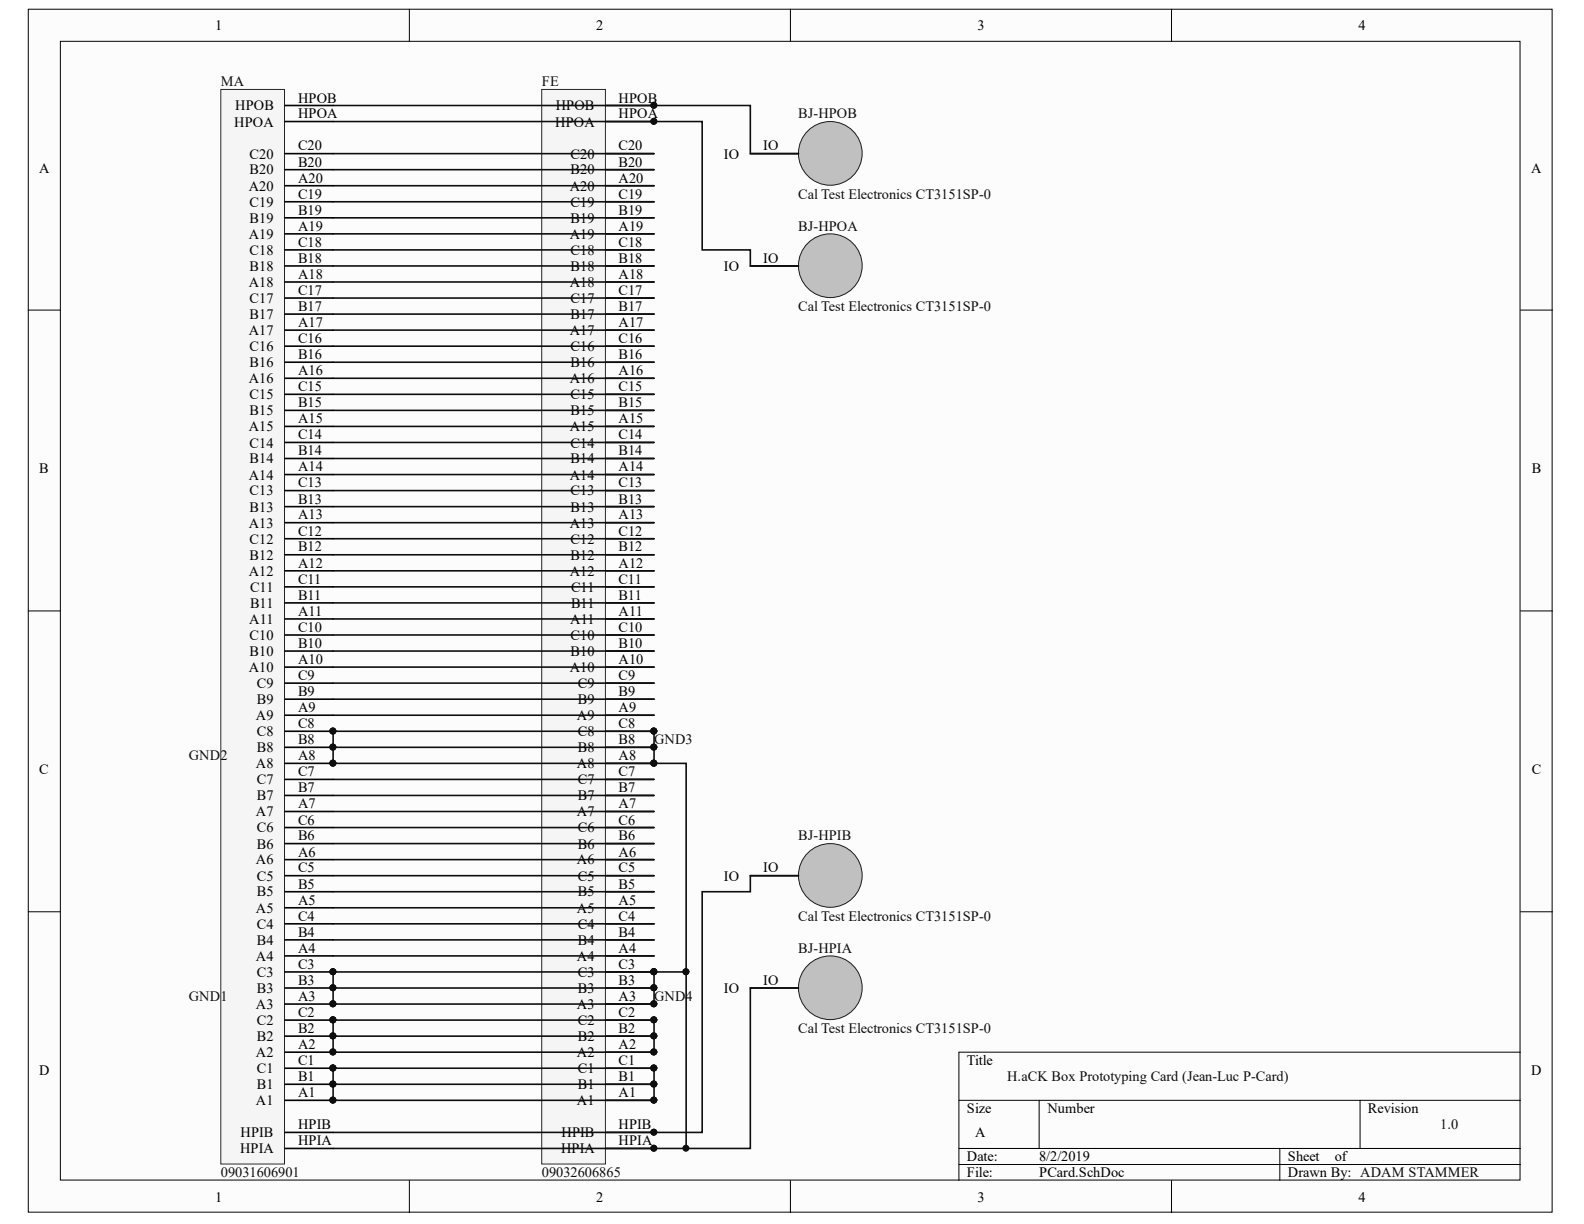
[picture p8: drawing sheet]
<svg xmlns="http://www.w3.org/2000/svg" width="279mm" height="216mm" viewBox="0 0 279 216" stroke-linecap="round" stroke-linejoin="round" font-family="sans-serif">
<g fill="#fcfcfc" stroke="#000" stroke-width=".18">
<path d="M5 1.6h268.8v212.2h-268.8z"/>
<path d="M10.6 7.3h257.5v200.9h-257.5z"/>
</g>
<g fill="none" stroke="#000" stroke-width=".18">
<path d="M72.2 1.6v5.7M139.4 1.6v5.7M206.6 1.6v5.7M5 54.7h5.6M268.2 54.7h5.7M5 107.8h5.6M268.2 107.8h5.7M5 160.8h5.6M268.2 160.8h5.7M169.1 194.1h99.1M183.3 194.1v8.5M239.9 194.1v8.5"/>
<path d="M268.2 185.6h-99.1v22.6M72.2 208.2v5.7M139.4 208.2v5.7M169.1 202.6h99.1M169.1 205.4h99.1M206.6 208.2v5.7M225.7 202.6v5.6"/>
</g>
<path d="M95.6 15.8h11.2v189.5h-11.2z" fill="#f5f5f5" stroke="#262626" stroke-width=".18"/>
<g fill="none" stroke="#000" stroke-width=".28">
<path d="M106.9 18.6h8.5M106.9 21.4h8.5M106.9 38.4h8.5M106.9 35.6h8.5M106.9 32.8h8.5M106.9 29.9h8.5M106.9 27.1h8.5M106.9 58.2h8.5M106.9 55.4h8.5M106.9 52.6h8.5M106.9 49.7h8.5M106.9 46.9h8.5"/>
<path d="M106.9 44.1h8.5M106.9 41.3h8.5M106.9 78h8.5M106.9 75.2h8.5M106.9 72.4h8.5M106.9 69.6h8.5M106.9 66.7h8.5M106.9 63.9h8.5M106.9 61.1h8.5M106.9 97.9h8.5M106.9 95h8.5M106.9 92.2h8.5"/>
<path d="M106.9 89.4h8.5M106.9 86.5h8.5M106.9 83.7h8.5M106.9 80.9h8.5M106.9 117.7h8.5M106.9 114.8h8.5M106.9 112h8.5M106.9 109.2h8.5M106.9 106.3h8.5M106.9 103.5h8.5M106.9 100.7h8.5M106.9 137.5h8.5"/>
<path d="M106.9 134.6h8.5M106.9 131.8h8.5M106.9 129h8.5M106.9 126.2h8.5M106.9 123.3h8.5M106.9 120.5h8.5M106.9 157.3h8.5M106.9 154.5h8.5M106.9 151.6h8.5M106.9 148.8h8.5M106.9 146h8.5M106.9 143.1h8.5"/>
<path d="M106.9 140.3h8.5M106.9 179.9h8.5M106.9 177.1h8.5M106.9 174.3h8.5M106.9 171.4h8.5M106.9 168.6h8.5M106.9 165.8h8.5M106.9 163h8.5M106.9 160.1h8.5M106.9 199.7h8.5M106.9 194.1h8.5M106.9 191.3h8.5"/>
<path d="M106.9 188.4h8.5M106.9 185.6h8.5M106.9 182.8h8.5M106.9 202.6h8.5"/>
</g>
<g fill="#0e0e0e" stroke="#0e0e0e" stroke-width=".18">
<circle cx="115.3" cy="202.5" r=".52"/>
<circle cx="115.3" cy="199.7" r=".52"/>
<circle cx="115.3" cy="21.4" r=".52"/>
<circle cx="115.3" cy="18.6" r=".52"/>
<circle cx="115.3" cy="194" r=".52"/>
<circle cx="115.3" cy="191.2" r=".52"/>
<circle cx="115.3" cy="188.4" r=".52"/>
<circle cx="115.3" cy="185.6" r=".52"/>
<circle cx="115.3" cy="182.7" r=".52"/>
<circle cx="115.3" cy="179.9" r=".52"/>
<circle cx="115.3" cy="177.1" r=".52"/>
<circle cx="115.3" cy="174.2" r=".52"/>
<circle cx="115.3" cy="134.6" r=".52"/>
<circle cx="115.3" cy="131.8" r=".52"/>
<circle cx="115.3" cy="128.9" r=".52"/>
<circle cx="58.7" cy="131.8" r=".52"/>
<circle cx="58.7" cy="174.2" r=".52"/>
<circle cx="58.7" cy="182.7" r=".52"/>
<circle cx="58.7" cy="191.2" r=".52"/>
</g>
<g fill="none" stroke="#0e0e0e" stroke-width=".28">
<path d="M58.8 27.1h56.6M58.8 29.9h56.6M58.8 32.8h56.6M58.8 35.6h56.6M58.8 38.4h56.6M58.8 41.3h56.6M58.8 44.1h56.6M58.8 46.9h56.6M58.8 49.7h56.6M58.8 52.6h56.6M58.8 55.4h56.6M58.8 58.2h56.6"/>
<path d="M58.8 61.1h56.6M58.8 63.9h56.6M58.8 66.7h56.6M58.8 69.6h56.6M58.8 72.4h56.6M58.8 75.2h56.6M58.8 78h56.6M58.8 80.9h56.6M58.8 83.7h56.6M58.8 86.5h56.6M58.8 89.4h56.6M58.8 92.2h56.6"/>
<path d="M58.8 95h56.6M58.8 97.9h56.6M58.8 100.7h56.6M58.8 103.5h56.6M58.8 106.3h56.6M58.8 109.2h56.6M58.8 112h56.6M58.8 114.8h56.6M58.8 117.7h56.6M58.8 120.5h56.6M58.8 123.3h56.6M58.8 126.2h56.6"/>
<path d="M58.8 131.8h56.6M58.8 137.5h56.6M58.8 140.3h56.6M58.8 143.1h56.6M58.8 146h56.6M58.8 148.8h56.6M58.8 151.6h56.6M58.8 154.5h56.6M58.8 157.3h56.6M58.8 160.1h56.6M58.8 163h56.6M58.8 165.8h56.6"/>
<path d="M58.8 168.6h56.6M58.8 174.3h56.6M58.8 182.8h56.6M58.8 191.3h56.6"/>
</g>
<circle cx="146.5" cy="174.2" r="5.6" fill="#c0c0c0" stroke="#1c1c1c" stroke-width=".18"/>
<path d="M132.3 174.3h8.5" fill="none" stroke="#000" stroke-width=".28"/>
<circle cx="146.5" cy="154.4" r="5.6" fill="#c0c0c0" stroke="#1c1c1c" stroke-width=".18"/>
<path d="M132.3 154.5h8.5" fill="none" stroke="#000" stroke-width=".28"/>
<circle cx="146.5" cy="27.1" r="5.6" fill="#c0c0c0" stroke="#1c1c1c" stroke-width=".18"/>
<path d="M132.3 27.1h8.5" fill="none" stroke="#000" stroke-width=".28"/>
<circle cx="146.5" cy="46.9" r="5.6" fill="#c0c0c0" stroke="#1c1c1c" stroke-width=".18"/>
<path d="M132.3 46.9h8.5" fill="none" stroke="#000" stroke-width=".28"/>
<path d="M58.8 18.6h73.5v8.5h8.5M58.8 21.4h65.1v22.7h8.4v2.8h8.5M140.8 154.5h-8.5v2.8h-8.4v42.4h-65.1M140.8 174.3h-8.5v28.3h-73.5" fill="none" stroke="#0e0e0e" stroke-width=".28"/>
<path d="M38.9 15.8h11.3v189.5h-11.3z" fill="#f5f5f5" stroke="#262626" stroke-width=".18"/>
<g fill="none" stroke="#000" stroke-width=".28">
<path d="M50.3 18.6h8.5M50.3 38.4h8.5M50.3 35.6h8.5M50.3 32.8h8.5M50.3 29.9h8.5M50.3 27.1h8.5M50.3 21.4h8.5M50.3 58.2h8.5M50.3 55.4h8.5M50.3 52.6h8.5M50.3 49.7h8.5M50.3 46.9h8.5"/>
<path d="M50.3 44.1h8.5M50.3 41.3h8.5M50.3 78h8.5M50.3 75.2h8.5M50.3 72.4h8.5M50.3 69.6h8.5M50.3 66.7h8.5M50.3 63.9h8.5M50.3 61.1h8.5M50.3 97.9h8.5M50.3 95h8.5M50.3 92.2h8.5"/>
<path d="M50.3 89.4h8.5M50.3 86.5h8.5M50.3 83.7h8.5M50.3 80.9h8.5M50.3 117.7h8.5M50.3 114.8h8.5M50.3 112h8.5M50.3 109.2h8.5M50.3 106.3h8.5M50.3 103.5h8.5M50.3 100.7h8.5M50.3 137.5h8.5"/>
<path d="M50.3 134.6h8.5M50.3 131.8h8.5M50.3 129h8.5M50.3 126.2h8.5M50.3 123.3h8.5M50.3 120.5h8.5M50.3 157.3h8.5M50.3 154.5h8.5M50.3 151.6h8.5M50.3 148.8h8.5M50.3 146h8.5M50.3 143.1h8.5"/>
<path d="M50.3 140.3h8.5M50.3 179.9h8.5M50.3 177.1h8.5M50.3 174.3h8.5M50.3 171.4h8.5M50.3 168.6h8.5M50.3 165.8h8.5M50.3 163h8.5M50.3 160.1h8.5M50.3 199.7h8.5M50.3 194.1h8.5M50.3 191.3h8.5"/>
<path d="M50.3 188.4h8.5M50.3 185.6h8.5M50.3 182.8h8.5M50.3 202.6h8.5"/>
</g>
<g fill="#0e0e0e" stroke="#0e0e0e" stroke-width=".18">
<circle cx="58.7" cy="194" r=".52"/>
<circle cx="58.7" cy="191.2" r=".52"/>
<circle cx="58.7" cy="188.4" r=".52"/>
<circle cx="58.7" cy="185.6" r=".52"/>
<circle cx="58.7" cy="182.7" r=".52"/>
<circle cx="58.7" cy="179.9" r=".52"/>
<circle cx="58.7" cy="177.1" r=".52"/>
<circle cx="58.7" cy="174.2" r=".52"/>
<circle cx="58.7" cy="171.4" r=".52"/>
<circle cx="58.7" cy="134.6" r=".52"/>
<circle cx="58.7" cy="131.8" r=".52"/>
<circle cx="58.7" cy="128.9" r=".52"/>
<circle cx="115.3" cy="179.9" r=".52"/>
<circle cx="115.3" cy="185.6" r=".52"/>
<circle cx="115.3" cy="177.1" r=".52"/>
<circle cx="115.3" cy="128.9" r=".52"/>
<circle cx="115.3" cy="134.6" r=".52"/>
<circle cx="121" cy="171.4" r=".52"/>
<circle cx="121" cy="202.5" r=".52"/>
<circle cx="115.3" cy="188.4" r=".52"/>
<circle cx="115.3" cy="194" r=".52"/>
</g>
<path d="M58.8 129h56.6v5.6h-56.6zM115.4 134.6h5.6v36.8h-5.6M58.8 179.9h56.6v5.7h-56.6zM58.8 171.4h56.6v5.7h-56.6zM121 171.4v31.2M58.8 188.4h56.6v5.7h-56.6z" fill="none" stroke="#0e0e0e" stroke-width=".28"/>
<g font-size="2.5">
<text x="37.9" y="5.3">1</text>
<text x="105.1" y="5.3">2</text>
<text x="172.4" y="5.3">3</text>
<text x="239.6" y="5.3">4</text>
<text x="41.3" y="22.3">HPOA</text>
<text x="41.5" y="19.4">HPOB</text>
<text x="52.6" y="20.9">HPOA</text>
<text x="52.6" y="18.1">HPOB</text>
<text x="98" y="22.3">HPOA</text>
<text x="98" y="19.4">HPOB</text>
<text x="109.1" y="20.9">HPOA</text>
<text x="109.1" y="18.1">HPOB</text>
<text x="44" y="28">C20</text>
<text x="52.6" y="29.4">B20</text>
<text x="52.6" y="26.5">C20</text>
<text x="100.7" y="28">C20</text>
<text x="109.1" y="29.4">B20</text>
<text x="109.1" y="26.5">C20</text>
<text x="127.7" y="28">IO</text>
<text x="134.6" y="26.5">IO</text>
<text x="6.9" y="30.4">A</text>
<text x="43.9" y="33.6">A20</text>
<text x="44" y="30.8">B20</text>
<text x="52.6" y="35.1">C19</text>
<text x="52.6" y="32.2">A20</text>
<text x="100.5" y="33.6">A20</text>
<text x="100.7" y="30.8">B20</text>
<text x="109.1" y="35.1">C19</text>
<text x="109.1" y="32.2">A20</text>
<text x="270.1" y="30.4">A</text>
<text x="44" y="39.3">B19</text>
<text x="44" y="36.4">C19</text>
<text x="52.6" y="40.7">A19</text>
<text x="52.6" y="37.9">B19</text>
<text x="100.7" y="39.3">B19</text>
<text x="100.7" y="36.4">C19</text>
<text x="109.1" y="40.7">A19</text>
<text x="109.1" y="37.9">B19</text>
<text x="43.9" y="42.1">A19</text>
<text x="44" y="47.8">B18</text>
<text x="44" y="45">C18</text>
<text x="52.6" y="46.3">B18</text>
<text x="52.6" y="43.5">C18</text>
<text x="100.5" y="42.1">A19</text>
<text x="100.7" y="47.8">B18</text>
<text x="100.7" y="45">C18</text>
<text x="109.1" y="46.3">B18</text>
<text x="109.1" y="43.5">C18</text>
<text x="127.7" y="47.8">IO</text>
<text x="134.6" y="46.3">IO</text>
<text x="43.9" y="50.6">A18</text>
<text x="44" y="53.4">C17</text>
<text x="52.6" y="52">C17</text>
<text x="52.6" y="49.2">A18</text>
<text x="100.5" y="50.6">A18</text>
<text x="100.7" y="53.4">C17</text>
<text x="109.1" y="52">C17</text>
<text x="109.1" y="49.2">A18</text>
<text x="43.9" y="59.1">A17</text>
<text x="44" y="56.3">B17</text>
<text x="52.6" y="57.6">A17</text>
<text x="52.6" y="54.9">B17</text>
<text x="100.5" y="59.1">A17</text>
<text x="100.7" y="56.3">B17</text>
<text x="109.1" y="57.6">A17</text>
<text x="109.1" y="54.9">B17</text>
<text x="44" y="64.7">B16</text>
<text x="44" y="62">C16</text>
<text x="52.6" y="63.3">B16</text>
<text x="52.6" y="60.5">C16</text>
<text x="100.7" y="64.7">B16</text>
<text x="100.7" y="62">C16</text>
<text x="109.1" y="63.3">B16</text>
<text x="109.1" y="60.5">C16</text>
<text x="43.9" y="67.6">A16</text>
<text x="44" y="70.4">C15</text>
<text x="52.6" y="71.8">B15</text>
<text x="52.6" y="69">C15</text>
<text x="52.6" y="66.2">A16</text>
<text x="100.5" y="67.6">A16</text>
<text x="100.7" y="70.4">C15</text>
<text x="109.1" y="71.8">B15</text>
<text x="109.1" y="69">C15</text>
<text x="109.1" y="66.2">A16</text>
<text x="43.9" y="76.1">A15</text>
<text x="44" y="73.3">B15</text>
<text x="52.6" y="77.5">C14</text>
<text x="52.6" y="74.6">A15</text>
<text x="100.5" y="76.1">A15</text>
<text x="100.7" y="73.3">B15</text>
<text x="109.1" y="77.5">C14</text>
<text x="109.1" y="74.6">A15</text>
<text x="6.9" y="83.5">B</text>
<text x="44" y="81.7">B14</text>
<text x="44" y="78.9">C14</text>
<text x="52.6" y="83.2">A14</text>
<text x="52.6" y="80.3">B14</text>
<text x="100.7" y="81.7">B14</text>
<text x="100.7" y="78.9">C14</text>
<text x="109.1" y="83.2">A14</text>
<text x="109.1" y="80.3">B14</text>
<text x="270.2" y="83.5">B</text>
<text x="43.9" y="84.6">A14</text>
<text x="44" y="87.4">C13</text>
<text x="52.6" y="88.8">B13</text>
<text x="52.6" y="86">C13</text>
<text x="100.5" y="84.6">A14</text>
<text x="100.7" y="87.4">C13</text>
<text x="109.1" y="88.8">B13</text>
<text x="109.1" y="86">C13</text>
<text x="43.9" y="93">A13</text>
<text x="44" y="95.9">C12</text>
<text x="44" y="90.3">B13</text>
<text x="52.6" y="94.5">C12</text>
<text x="52.6" y="91.6">A13</text>
<text x="100.5" y="93">A13</text>
<text x="100.7" y="95.9">C12</text>
<text x="100.7" y="90.3">B13</text>
<text x="109.1" y="94.5">C12</text>
<text x="109.1" y="91.6">A13</text>
<text x="43.9" y="101.6">A12</text>
<text x="44" y="98.7">B12</text>
<text x="52.6" y="100.1">A12</text>
<text x="52.6" y="97.3">B12</text>
<text x="100.5" y="101.6">A12</text>
<text x="100.7" y="98.7">B12</text>
<text x="109.1" y="100.1">A12</text>
<text x="109.1" y="97.3">B12</text>
<text x="44.1" y="107.2">B11</text>
<text x="44.1" y="104.4">C11</text>
<text x="52.6" y="105.8">B11</text>
<text x="52.6" y="102.9">C11</text>
<text x="100.7" y="107.2">B11</text>
<text x="100.7" y="104.4">C11</text>
<text x="109.1" y="105.8">B11</text>
<text x="109.1" y="102.9">C11</text>
<text x="43.9" y="110">A11</text>
<text x="44" y="112.9">C10</text>
<text x="52.6" y="111.5">C10</text>
<text x="52.6" y="108.6">A11</text>
<text x="100.6" y="110">A11</text>
<text x="100.7" y="112.9">C10</text>
<text x="109.1" y="111.5">C10</text>
<text x="109.1" y="108.6">A11</text>
<text x="43.9" y="118.6">A10</text>
<text x="44" y="115.7">B10</text>
<text x="52.6" y="119.9">C9</text>
<text x="52.6" y="117.1">A10</text>
<text x="52.6" y="114.3">B10</text>
<text x="100.5" y="118.6">A10</text>
<text x="100.7" y="115.7">B10</text>
<text x="109.1" y="119.9">C9</text>
<text x="109.1" y="117.1">A10</text>
<text x="109.1" y="114.3">B10</text>
<text x="45.3" y="124.1">B9</text>
<text x="45.3" y="121.4">C9</text>
<text x="52.6" y="125.6">A9</text>
<text x="52.6" y="122.8">B9</text>
<text x="101.9" y="124.1">B9</text>
<text x="101.9" y="121.4">C9</text>
<text x="109.1" y="125.6">A9</text>
<text x="109.1" y="122.8">B9</text>
<text x="45.1" y="127">A9</text>
<text x="45.3" y="129.8">C8</text>
<text x="52.6" y="131.2">B8</text>
<text x="52.6" y="128.5">C8</text>
<text x="101.8" y="127">A9</text>
<text x="101.9" y="129.8">C8</text>
<text x="109.1" y="131.2">B8</text>
<text x="109.1" y="128.5">C8</text>
<text x="6.9" y="136.6">C</text>
<text x="45.1" y="135.5">A8</text>
<text x="45.3" y="132.7">B8</text>
<text x="52.6" y="136.9">C7</text>
<text x="52.6" y="134.1">A8</text>
<text x="101.8" y="135.5">A8</text>
<text x="101.9" y="132.7">B8</text>
<text x="109.1" y="136.9">C7</text>
<text x="109.1" y="134.1">A8</text>
<text x="270.2" y="136.6">C</text>
<text x="45.3" y="141.1">B7</text>
<text x="45.3" y="138.3">C7</text>
<text x="52.6" y="142.6">A7</text>
<text x="52.6" y="139.8">B7</text>
<text x="101.9" y="141.1">B7</text>
<text x="101.9" y="138.3">C7</text>
<text x="109.1" y="142.6">A7</text>
<text x="109.1" y="139.8">B7</text>
<text x="45.1" y="144">A7</text>
<text x="45.3" y="149.7">B6</text>
<text x="45.3" y="146.8">C6</text>
<text x="52.6" y="148.2">B6</text>
<text x="52.6" y="145.4">C6</text>
<text x="101.8" y="144">A7</text>
<text x="101.9" y="149.7">B6</text>
<text x="101.9" y="146.8">C6</text>
<text x="109.1" y="148.2">B6</text>
<text x="109.1" y="145.4">C6</text>
<text x="45.1" y="152.5">A6</text>
<text x="45.3" y="155.3">C5</text>
<text x="52.6" y="153.9">C5</text>
<text x="52.6" y="151.1">A6</text>
<text x="101.8" y="152.5">A6</text>
<text x="101.9" y="155.3">C5</text>
<text x="109.1" y="153.9">C5</text>
<text x="109.1" y="151.1">A6</text>
<text x="127.7" y="155.3">IO</text>
<text x="134.6" y="153.9">IO</text>
<text x="45.1" y="161">A5</text>
<text x="45.3" y="158.1">B5</text>
<text x="52.6" y="159.6">A5</text>
<text x="52.6" y="156.8">B5</text>
<text x="101.8" y="161">A5</text>
<text x="101.9" y="158.1">B5</text>
<text x="109.1" y="159.6">A5</text>
<text x="109.1" y="156.8">B5</text>
<text x="45.3" y="166.7">B4</text>
<text x="45.3" y="163.8">C4</text>
<text x="52.6" y="165.2">B4</text>
<text x="52.6" y="162.4">C4</text>
<text x="101.9" y="166.7">B4</text>
<text x="101.9" y="163.8">C4</text>
<text x="109.1" y="165.2">B4</text>
<text x="109.1" y="162.4">C4</text>
<text x="45.1" y="169.4">A4</text>
<text x="45.3" y="172.3">C3</text>
<text x="52.6" y="173.8">B3</text>
<text x="52.6" y="170.9">C3</text>
<text x="52.6" y="168.1">A4</text>
<text x="101.8" y="169.4">A4</text>
<text x="101.9" y="172.3">C3</text>
<text x="109.1" y="173.8">B3</text>
<text x="109.1" y="170.9">C3</text>
<text x="109.1" y="168.1">A4</text>
<text x="134.6" y="173.8">IO</text>
<text x="45.1" y="178">A3</text>
<text x="45.3" y="175.1">B3</text>
<text x="52.6" y="179.4">C2</text>
<text x="52.6" y="176.5">A3</text>
<text x="101.8" y="178">A3</text>
<text x="101.9" y="175.1">B3</text>
<text x="109.1" y="179.4">C2</text>
<text x="109.1" y="176.5">A3</text>
<text x="127.7" y="175.1">IO</text>
<text x="45.3" y="183.6">B2</text>
<text x="45.3" y="180.8">C2</text>
<text x="52.6" y="185.1">A2</text>
<text x="52.6" y="182.2">B2</text>
<text x="101.9" y="183.6">B2</text>
<text x="101.9" y="180.8">C2</text>
<text x="109.1" y="185.1">A2</text>
<text x="109.1" y="182.2">B2</text>
<text x="6.9" y="189.6">D</text>
<text x="45.1" y="186.4">A2</text>
<text x="45.3" y="189.3">C1</text>
<text x="52.6" y="190.7">B1</text>
<text x="52.6" y="187.9">C1</text>
<text x="101.8" y="186.4">A2</text>
<text x="101.9" y="189.3">C1</text>
<text x="109.1" y="190.7">B1</text>
<text x="109.1" y="187.9">C1</text>
<text x="170.5" y="187.9">Title</text>
<text x="270.1" y="189.6">D</text>
<text x="45.1" y="195">A1</text>
<text x="45.3" y="192.1">B1</text>
<text x="52.6" y="193.5">A1</text>
<text x="101.8" y="195">A1</text>
<text x="101.9" y="192.1">B1</text>
<text x="109.1" y="193.5">A1</text>
<text x="170.5" y="196.4">Size</text>
<text x="184.7" y="196.4">Number</text>
<text x="241.3" y="196.4">Revision</text>
<text x="42.3" y="203.4">HPIA</text>
<text x="42.4" y="200.6">HPIB</text>
<text x="52.6" y="202">HPIA</text>
<text x="52.6" y="199.2">HPIB</text>
<text x="99" y="203.4">HPIA</text>
<text x="99" y="200.6">HPIB</text>
<text x="109.1" y="202">HPIA</text>
<text x="109.1" y="199.2">HPIB</text>
<text x="172" y="200.6">A</text>
<text x="170.5" y="204.9">Date:</text>
<text x="170.5" y="207.6">File:</text>
<text x="183.3" y="204.9">8/2/2019</text>
<text x="183.3" y="207.6">PCard.SchDoc</text>
<text x="227.2" y="204.9">Sheet</text>
<text x="227.2" y="207.6">Drawn By: ADAM STAMMER</text>
<text x="235.4" y="204.9">of</text>
<text x="37.9" y="212">1</text>
<text x="105.1" y="212">2</text>
<text x="172.4" y="212">3</text>
<text x="239.6" y="212">4</text>
</g>
<g font-size="2.5" fill="#0e0e0e">
<text x="39" y="15.2">MA</text>
<text x="95.6" y="15.2">FE</text>
<text x="140.8" y="20.9">BJ-HPOB</text>
<text x="140.8" y="35.1">Cal Test Electronics CT3151SP-0</text>
<text x="140.8" y="40.7">BJ-HPOA</text>
<text x="140.8" y="54.9">Cal Test Electronics CT3151SP-0</text>
<text x="115.4" y="131.2">GND3</text>
<text x="33.3" y="134.1">GND2</text>
<text x="140.8" y="148.2">BJ-HPIB</text>
<text x="140.8" y="162.4">Cal Test Electronics CT3151SP-0</text>
<text x="140.8" y="168.1">BJ-HPIA</text>
<text x="33.3" y="176.5">GND1</text>
<text x="115.4" y="176.5">GND4</text>
<text x="140.8" y="182.2">Cal Test Electronics CT3151SP-0</text>
<text x="177.6" y="190.7">H.aCK Box Prototyping Card (Jean-Luc P-Card)</text>
<text x="254" y="199.2">1.0</text>
<text x="39" y="207.6">09031606901</text>
<text x="95.6" y="207.6">09032606865</text>
</g>
<text font-size="1.8" fill="#0e0e0e" x="106.2" y="172">PIFE0C3</text>
</svg>
